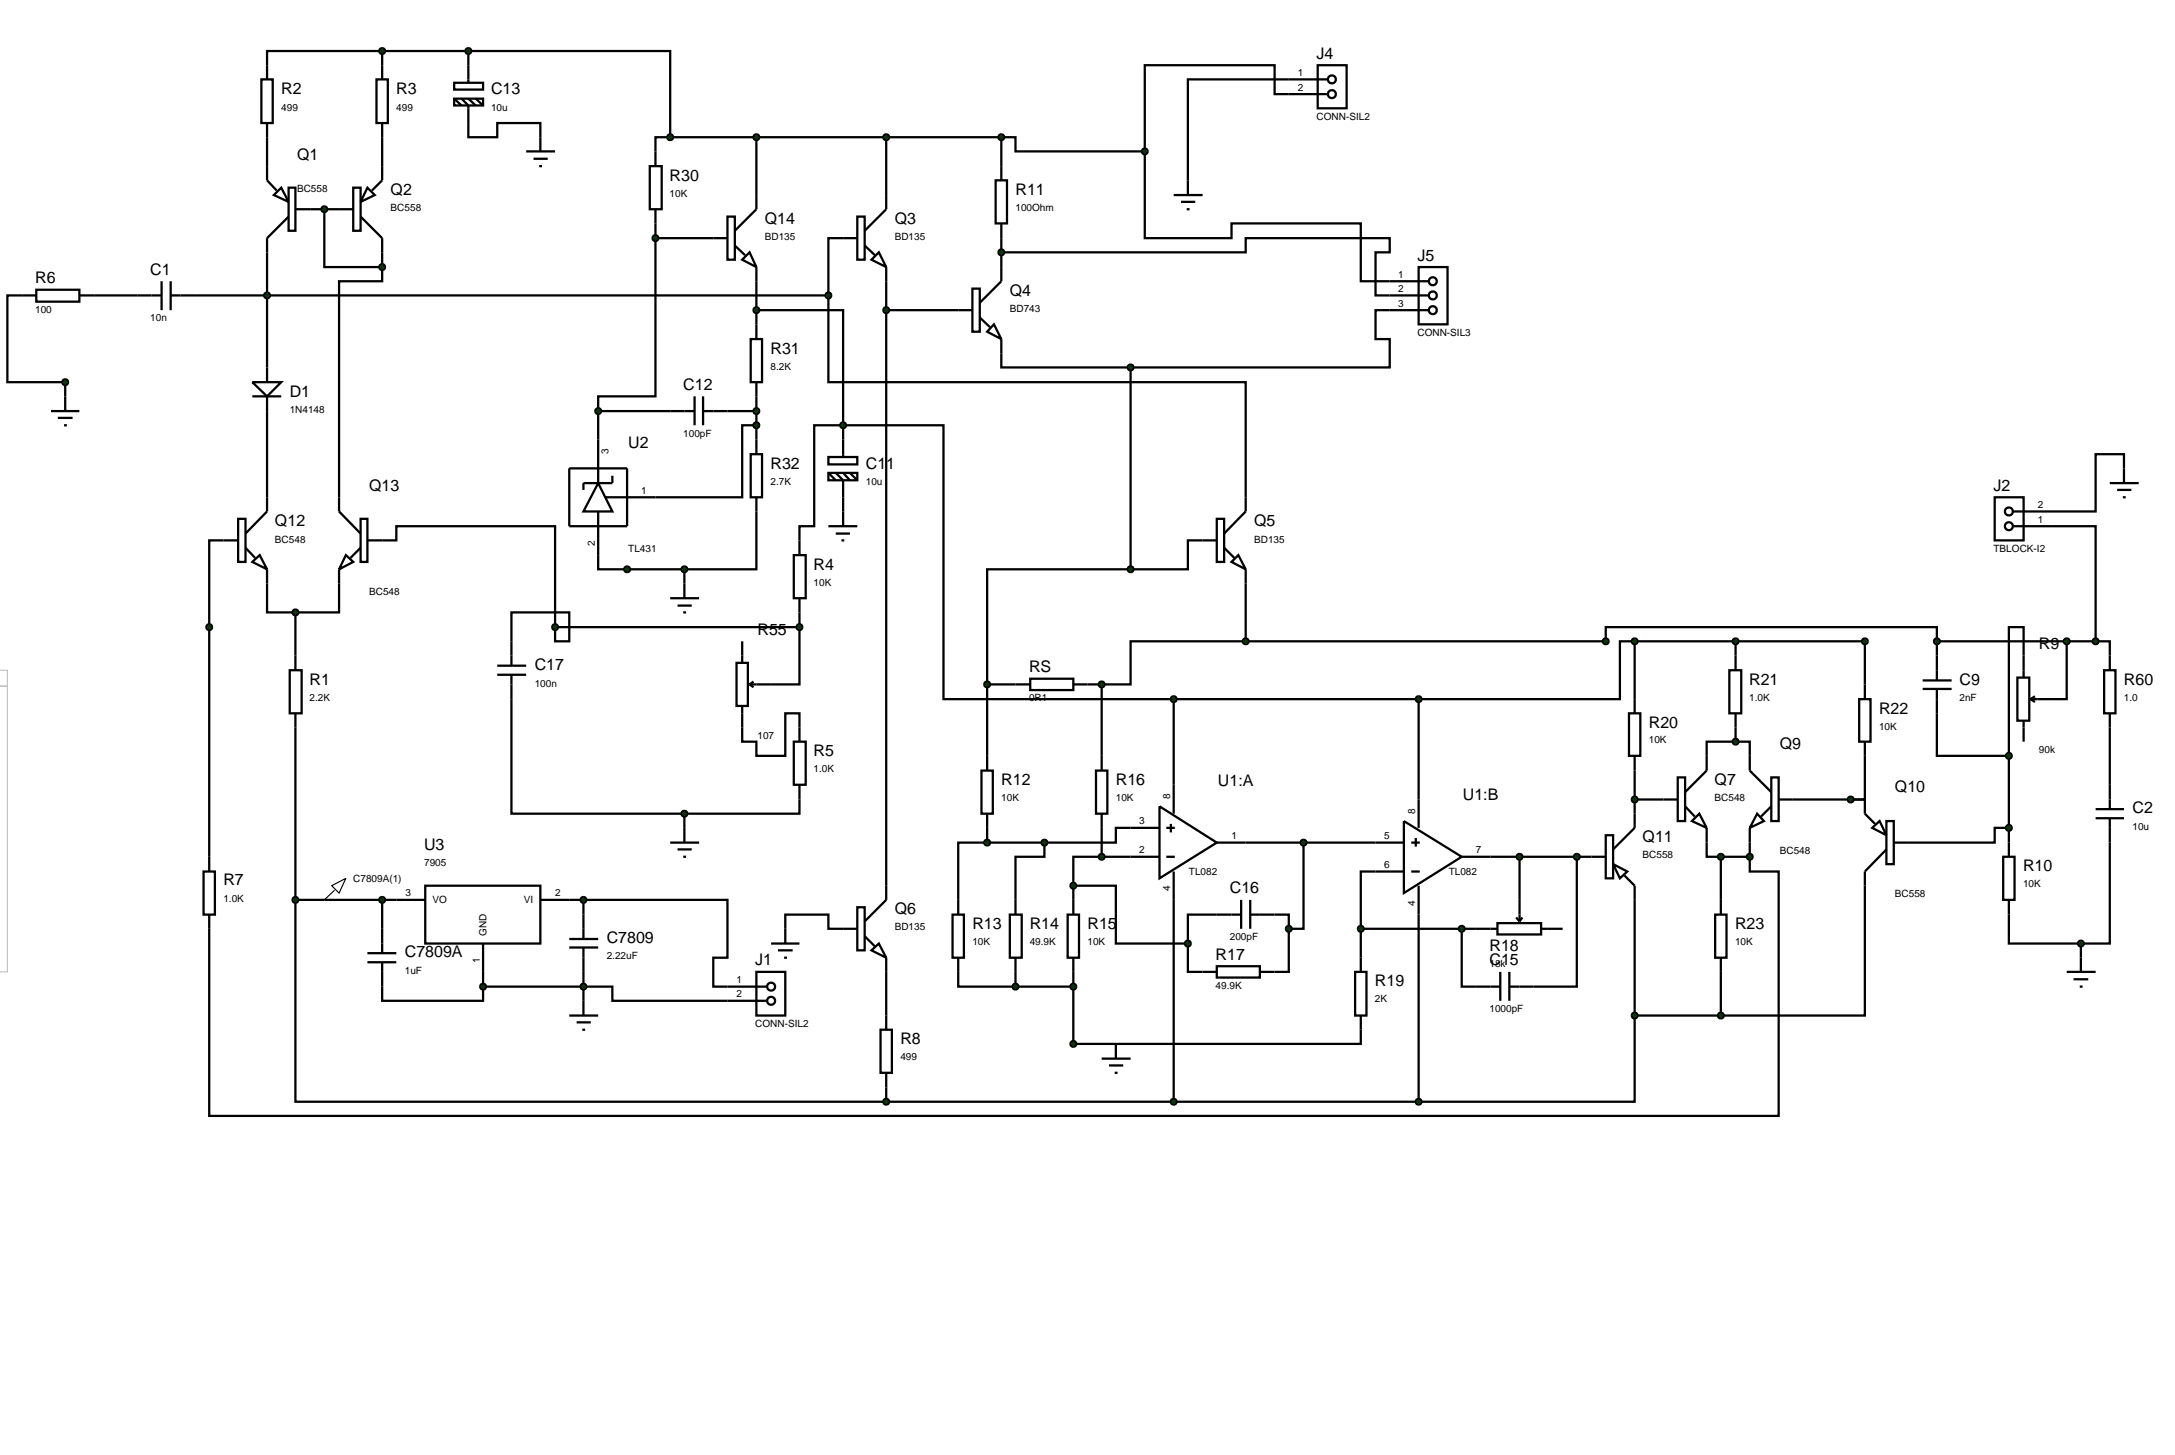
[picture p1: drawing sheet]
<svg xmlns="http://www.w3.org/2000/svg" width="384mm" height="257mm" viewBox="0 0 384 257" stroke-linecap="round" stroke-linejoin="round" font-family="sans-serif">
<g fill="none" stroke="#000" stroke-width=".4">
<path d="M67.4 9h-20.3v2.5M67.4 9v2.5M67.4 9h15.2M82.6 9h35.6v15.2M82.6 9v2.5M227.3 14h-17.8v17.8M227.3 16.6h-2.5v-5.1h-22.9v15.2M47.1 24.2v5.1M54.7 36.9h5.1M57.2 36.9v10.2h10.2M67.4 24.2v5.1M82.6 21.7v2.5h5.1v-2.5h7.6v2.5"/>
<path d="M115.6 39.4v2.6M118.2 24.2h-2.6v2.5M118.2 24.2h58.4M133.4 24.2v10.2M156.3 24.2v10.2M176.6 24.2h2.5v2.5h22.8M176.6 24.2v5.1M201.9 26.7v15.3h15.3v-2.6h22.8v10.2h5.1M3.9 52.1h-2.6v15.3h10.2v2.5M16.6 52.1h7.6M34.4 52.1h111.7M47.1 44.5v20.3"/>
<path d="M67.4 47.1v2.5h-7.6v38.1M67.4 44.5v2.6M115.6 42v27.9h-10.1v2.6M115.6 42h10.2M133.4 54.7h15.3v20.3M133.4 49.6v7.6M146.1 52.1v15.3h73.6v20.3M148.7 42h-2.6v10.1M156.3 49.6v106.6M156.3 54.7h12.7M176.6 44.5h43.1v-2.5h25.4v2.5h-2.5v7.6h2.5M176.6 42v5.1"/>
<path d="M245.1 54.7h-2.5v5.1h2.5v5h-45.7M47.1 72.5v15.2M105.5 72.5h12.7M105.5 72.5v5M128.3 72.5h5.1M133.4 75h-2.5v12.7h-15.3M133.4 69.9v7.6M148.7 75h-5.1v17.8h-2.6v2.5M148.7 75h17.7v48.3h40.6M148.7 75v2.5M176.6 62.3v2.5h22.8M199.4 64.8v35.6"/>
<path d="M39.4 95.3h-2.5v55.8M67.4 95.3h2.5v-2.5h28v17.8M105.5 97.9v2.5h15.2M133.4 90.2v10.2h-12.7M148.7 87.7v2.5M212.1 95.3h-2.6v5.1h-10.1M361.9 92.8h7.7v20.3M374.6 82.6v-2.5h-5v10.1h-7.7M47.1 102.9v5.1h5M52.1 108v7.6M59.8 102.9v5.1h-7.7M97.9 110.6v2.5h2.5v-5.1h-10.2v5.1"/>
<path d="M97.9 110.6h43.1M120.7 100.4v2.5M141 110.6v10.1h-5M141 108v2.6M199.4 100.4h-25.3v20.3M219.7 113.1h63.5v-2.5h58.4v2.5M219.7 113.1h-20.3v7.6h-5.1M219.7 102.9v10.2M288.3 113.1h-2.6v10.2h-35.5M288.3 113.1v10.2M288.3 113.1h40.6v7.6M306.1 113.1v2.5"/>
<path d="M341.6 113.1v2.5M341.6 113.1h28M356.9 115.6v-5h-2.6v22.7M364.5 113.1v10.2h-2.6M369.6 113.1h2.5v2.5M52.1 128.3v30.4M90.2 123.3v20.2h30.5M130.9 128.3v2.5h2.5v2.5h5.1v-7.5h2.5v2.5M174.1 120.7v12.6M174.1 120.7h5M191.8 120.7h2.5M193.3 135.9h2v7.6h-2z"/>
<path d="M194.3 120.7v15.2M207 123.3v20.2M207 123.3h43.2M250.2 123.3v22.7M288.3 135.9v7.6M306.1 130.8h-5.1v2.5M306.1 130.8h2.5v2.5M306.1 128.3v2.5M328.9 133.3v7.7h-2.5M341.6 125.8v7.5h12.7M354.3 133.3v15.3M372.1 128.3v10.1"/>
<path d="M52.1 158.7v35.6h104.2M52.1 158.7h17.8M67.4 158.7v5.1M100.4 158.7h2.5M102.9 158.7h25.4v10.2h-2.5v5.1h2.5M102.9 158.7v2.6M120.7 143.5v2.5M141 141v2.5h-20.3M174.1 148.6h-5.1v10.1M174.1 148.6h10.1M174.1 146v2.6M184.2 148.6v2.5h-5.1v7.6"/>
<path d="M189.3 156.2h7.5v10.2h12.7M189.3 156.2v5.1M194.3 151.1h-5v5.1M194.3 143.5v7.6M194.3 151.1h10.2M204.5 146h-7.7v2.6h-12.6M204.5 142.2l10.1 6.4-10.1 6.3zM205.7 151.1h1.5M205.7 146h1.5M206.5 145.3v1.5M207 153.7v40.6M214.6 148.6h33"/>
<path d="M229.9 148.6v15.2h-2.6M247.6 153.7h-7.6v10.1M247.6 144.8l10.2 6.3-10.2 6.4zM248.9 148.6h1.5M248.9 153.7h1.5M249.7 147.8v1.5M250.2 156.2v38.1M257.8 151.1h22.9M268 151.1v7.6M278.1 151.1v22.9h-7.6M288.3 158.7v20.4M288.3 141h5.1"/>
<path d="M301 148.6v2.5h2.5M303.5 151.1h5.1M303.5 151.1v7.6M308.6 151.1v2.6h5.1v43.1h-276.8v-33M308.6 148.6v2.5M316.2 141h12.7M328.9 156.2v22.9h-25.4M354.3 146h-2.5v2.6h-15.3M372.1 148.6v17.8h-5.1M67.4 174v2.5h17.8v-2.5M85.2 174h22.8v2.5h20.3M85.2 171.4v2.6"/>
<path d="M102.9 171.4v5.1M138.5 163.8v-2.5h7.6v2.5h2.6M156.3 171.4v7.7M169 171.4v2.6h10.1M179.1 171.4v2.6M179.1 174h10.2M188.3 161.3h2v7.6h-2zM189.3 168.9v15.2h50.7v-2.5M209.5 166.4v5h2.6M214.6 161.3h-5.1v5.1M224.8 161.3h2.5v2.5M227.3 163.8v7.6h-2.5"/>
<path d="M240 163.8v5.1M240 163.8h20.3M257.8 163.8v10.2h2.5M288.3 179.1v15.2h-38.1M288.3 179.1h15.2M303.5 171.4v7.7M354.3 161.3v5.1h12.7M367 166.4v2.5M156.3 191.8v2.5M156.3 194.3h93.9"/>
</g>
<path d="M193.9 150.8l.4-.2-.5 .5zM194.3 150.6l.4 .2 .1 .3zM194.3 151.6l.5-.5-.1 .3zM193.8 151.1l.5 .5-.3-.1z" fill="#004000" stroke="#000" stroke-width=".4"/>
<path d="M193.8 151.1l.5-.5 .5 .5-.5 .5z" fill="#004000"/>
<path d="M169 158.7v2.6M168 161.3h2v7.6h-2zM169 168.9v2.5" fill="none" stroke="#000" stroke-width=".4"/>
<g fill="#004000" stroke="#000" stroke-width=".4">
<path d="M178.8 173.6l.3-.1-.5 .5zM179.1 173.5l.3 .1 .2 .4zM179.6 174l-.1 .3-.4 .2zM178.6 174l.5 .5-.4-.2z"/>
<path d="M183.8 148.3l.4-.2-.5 .5zM184.2 148.1l.4 .2 .1 .3zM184.7 148.6l-.1 .3-.4 .2zM183.7 148.6l.5 .5-.4-.2z"/>
</g>
<g fill="#004000">
<path d="M179.1 173.5l.5 .5-.5 .5-.5-.5z"/>
<path d="M183.7 148.6l.5-.5 .5 .5-.5 .5z"/>
</g>
<path d="M173.1 135.9h2v7.6h-2zM174.1 133.3v2.6M174.1 143.5v2.5" fill="none" stroke="#000" stroke-width=".4"/>
<path d="M173.7 148.3l.4-.2-.5 .5zM174.1 148.1l.4 .2 .1 .3zM174.6 148.6l-.1 .3-.4 .2zM173.6 148.6l.5 .5-.4-.2z" fill="#004000" stroke="#000" stroke-width=".4"/>
<path d="M173.6 148.6l.5-.5 .5 .5-.5 .5z" fill="#004000"/>
<path d="M218.9 158.7v5.1M220.5 158.7v5.1M212.1 171.4h2.5M214.6 170.4h7.6v2h-7.6zM214.6 161.3h4.3M220.5 161.3h4.3M222.2 171.4h2.6" fill="none" stroke="#000" stroke-width=".4"/>
<g fill="#004000" stroke="#000" stroke-width=".4">
<path d="M226.9 163.5l.4-.2-.5 .5zM227.3 163.3l.4 .2 .1 .3zM227.8 163.8l-.1 .3-.4 .2zM226.8 163.8l.5 .5-.4-.2z"/>
<path d="M229.5 148.3l.4-.2-.5 .5zM229.9 148.1l.4 .2 .1 .3zM230.4 148.6l-.1 .3-.4 .2zM229.4 148.6l.5 .5-.4-.2z"/>
<path d="M189 155.8l.3-.1-.5 .5zM189.3 155.7l.4 .2 .1 .3zM189.3 156.7l.5-.5-.2 .4zM188.8 156.2l.5 .5-.3-.1z"/>
<path d="M209.1 166.1l.4-.2-.5 .5zM209.5 165.9l.3 .1 .2 .4zM209.5 166.9l.5-.5-.2 .4zM209 166.4l.5 .5-.4-.2z"/>
</g>
<g fill="#004000">
<path d="M226.8 163.8l.5-.5 .5 .5-.5 .5z"/>
<path d="M229.9 148.1l.5 .5-.5 .5-.5-.5z"/>
<path d="M189.3 155.7l.5 .5-.5 .5-.5-.5z"/>
<path d="M209 166.4l.5-.5 .5 .5-.5 .5z"/>
</g>
<path d="M179.1 158.7v2.6M178.1 161.3h2.1v7.6h-2.1zM179.1 168.9v2.5M239 171.4h2v7.7h-2zM240 168.9v2.5M240 179.1v2.5" fill="none" stroke="#000" stroke-width=".4"/>
<g fill="#004000" stroke="#000" stroke-width=".4">
<path d="M189 173.6l.3-.1-.5 .5zM189.3 173.5l.3 .1 .2 .4zM189.8 174l-.1 .3-.4 .2zM188.8 174l.5 .5-.4-.2z"/>
<path d="M239.6 163.5l.4-.2-.5 .5zM240 163.3l.4 .2 .1 .3zM240 164.3l.5-.5-.1 .3zM239.5 163.8l.5 .5-.4-.2z"/>
</g>
<g fill="#004000">
<path d="M189.3 173.5l.5 .5-.5 .5-.5-.5z"/>
<path d="M240 163.3l.5 .5-.5 .5-.5-.5z"/>
</g>
<g fill="none" stroke="#000" stroke-width=".4">
<path d="M287.3 125.8h2v7.5h-2zM288.3 123.3v2.5M288.3 133.3v2.6M295.9 137.1h1.3v7.7h-1.3zM301 133.3v2.6l-3.8 3.8M280.7 151.1h2.5M283.2 147.3h1.3v7.6h-1.3zM284.5 152.4l2.5 1.3-1.3 1.2zM286.5 154.4l1.8 1.8v2.5M288.3 143.5v2.5l-3.8 3.8M293.4 141h2.5M297.2 142.2l1.7 1.8"/>
<path d="M298.4 144.8l1.3-1.3 1.3 2.5zM301 146v2.6M260.3 174h4.3M264.6 171.4v5.1M266.2 171.4v5.1M266.2 174h4.3"/>
</g>
<g fill="#004000" stroke="#000" stroke-width=".4">
<path d="M287.9 140.7l.4-.2-.5 .5zM288.3 140.5l.3 .1 .2 .4zM288.3 141.5l.5-.5-.2 .4zM287.8 141l.5 .5-.4-.2z"/>
<path d="M277.7 150.8l.4-.2-.5 .5zM278.1 150.6l.4 .2 .1 .3zM278.6 151.1l-.1 .3-.4 .2zM277.6 151.1l.5 .5-.4-.2z"/>
</g>
<g fill="#004000">
<path d="M287.8 141l.5-.5 .5 .5-.5 .5z"/>
<path d="M277.6 151.1l.5-.5 .5 .5-.5 .5z"/>
</g>
<path d="M308.6 133.3v2.6l3.8 3.8M312.4 137.1h1.3v7.7h-1.3zM303.5 158.7v2.6M308.6 146v2.6M309.9 143.5l1.2 1.3-2.5 1.2zM312.4 142.2l-1.8 1.8M313.7 141h2.5M302.5 161.3h2v7.6h-2zM303.5 168.9v2.5" fill="none" stroke="#000" stroke-width=".4"/>
<path d="M303.1 150.8l.4-.2-.5 .5zM303.5 150.6l.4 .2 .1 .3zM303.5 151.6l.5-.5-.1 .3zM303 151.1l.5 .5-.4-.2z" fill="#004000" stroke="#000" stroke-width=".4"/>
<path d="M303 151.1l.5-.5 .5 .5-.5 .5z" fill="#004000"/>
<path d="M327.9 123.3h2v7.5h-2zM328.9 120.7v2.6M328.9 130.8v2.5M328.9 141v2.5l1.8 1.8M330.2 146l1.3-1.2 1.2 2.5zM332.7 144.8h1.3v7.6h-1.3zM332.7 149.8l-3.8 3.9v2.5M334 148.6h2.5" fill="none" stroke="#000" stroke-width=".4"/>
<path d="M326 140.7l.4-.2-.5 .5zM326.4 140.5l.3 .1 .2 .4zM326.4 141.5l.5-.5-.2 .4zM325.9 141l.5 .5-.4-.2z" fill="#004000" stroke="#000" stroke-width=".4"/>
<path d="M325.9 141l.5-.5 .5 .5-.5 .5z" fill="#004000"/>
<path d="M305 118.2h2.1v7.6h-2.1zM306.1 115.6v2.6M306.1 125.8v2.5" fill="none" stroke="#000" stroke-width=".4"/>
<path d="M305.8 130.4l.3-.1-.5 .5zM306.1 130.3l.4 .2 .1 .3zM306.6 130.8l-.1 .3-.4 .2zM305.6 130.8l.5 .5-.4-.2z" fill="#004000" stroke="#000" stroke-width=".4"/>
<path d="M306.1 130.3l.5 .5-.5 .5-.5-.5z" fill="#004000"/>
<g fill="none" stroke="#000" stroke-width=".4">
<path d="M339.1 120h5.1M341.6 115.6v4.4M371.1 118.2h2v7.6h-2zM372.1 115.6v2.6M339.1 121.5h5.1M341.6 121.5v4.3M372.1 125.8v2.5M372.1 138.4v4.3M353.3 151.1h2v7.6h-2zM354.3 148.6v2.5M354.3 158.7v2.6M369.6 144.3h5"/>
<path d="M369.6 142.7h5M372.1 144.3v4.3"/>
</g>
<g fill="#004000" stroke="#000" stroke-width=".4">
<path d="M328.5 112.8l.4-.2-.5 .5zM328.9 112.6l.4 .2 .1 .3zM329.4 113.1l-.1 .3-.4 .2zM328.4 113.1l.5 .5-.4-.2z"/>
<path d="M341.2 112.8l.4-.2-.5 .5zM341.6 112.6l.4 .2 .1 .3zM342.1 113.1l-.1 .3-.4 .2zM341.1 113.1l.5 .5-.4-.2z"/>
<path d="M287.9 178.8l.4-.2-.5 .5zM288.3 178.6l.3 .1 .2 .4zM288.3 179.6l.5-.5-.2 .4zM287.8 179.1l.5 .5-.3-.1z"/>
<path d="M249.9 193.9l.3-.1-.5 .5zM250.2 193.8l.4 .2 .1 .3zM250.2 194.8l.5-.5-.2 .4zM249.7 194.3l.5 .5-.3-.1z"/>
</g>
<g fill="#004000">
<path d="M328.9 112.6l.5 .5-.5 .5-.5-.5z"/>
<path d="M341.1 113.1l.5-.5 .5 .5-.5 .5z"/>
<path d="M287.8 179.1l.5-.5 .5 .5-.5 .5z"/>
<path d="M250.2 193.8l.5 .5-.5 .5-.5-.5z"/>
</g>
<g fill="none" stroke="#000" stroke-width=".4">
<path d="M151.2 38.2h1.3v7.6h-1.3zM156.3 34.4v2.5l-3.8 3.8M175.6 31.8h2v7.6h-2zM176.6 29.3v2.5M176.6 39.4v2.6M148.7 42h2.5M152.5 43.3l1.8 1.7M153.7 45.8l1.3-1.3 1.3 2.6zM156.3 47.1v2.5M169 54.7h2.5M171.5 50.9h1.3v7.6h-1.3zM172.8 56l1.8 1.7"/>
<path d="M175.3 57.2l1.3 2.6-2.5-1.3zM176.6 47.1v2.5l-3.8 3.8M176.6 59.8v2.5M156.3 156.2v2.5l-3.8 3.8M148.7 163.8h2.5M151.2 160h1.3v7.6h-1.3zM152.5 165.1l1.8 1.8M153.7 167.6l1.3-1.2 1.3 2.5zM156.3 168.9v2.5M156.3 179.1v2.5M155.3 181.6h2v7.6h-2zM156.3 189.2v2.6"/>
</g>
<path d="M206.7 193.9l.3-.1-.5 .5zM207 193.8l.4 .2 .1 .3zM207 194.8l.5-.5-.2 .4zM206.5 194.3l.5 .5-.3-.1z" fill="#004000" stroke="#000" stroke-width=".4"/>
<path d="M207 193.8l.5 .5-.5 .5-.5-.5z" fill="#004000"/>
<g fill="none" stroke="#000" stroke-width=".4">
<path d="M47.1 29.3v2.5l1.7 1.8M49.6 33.1l1.3 2.5-2.6-1.2zM50.9 33.1h1.2v7.6h-1.2zM50.9 38.2l-3.8 3.8v2.5M52.1 36.9h2.6M59.8 36.9h2.5M62.3 33.1h1.3v7.6h-1.3zM63.6 38.2l3.8 3.8v2.5M64.8 33.1l1.3 1.3-2.5 1.2zM67.4 29.3v2.5l-1.8 1.8M114.6 29.3h2.1v7.6h-2.1zM115.6 26.7v2.6"/>
<path d="M115.6 36.9v2.5M128.3 38.2h1.3v7.6h-1.3zM133.4 34.4v2.5l-3.8 3.8M125.8 42h2.5M129.6 43.3l1.8 1.7M130.9 45.8l1.3-1.3 1.2 2.6zM133.4 47.1v2.5"/>
</g>
<g fill="#004000" stroke="#000" stroke-width=".4">
<path d="M156 23.8l.3-.1-.5 .5zM156.3 23.7l.3 .1 .2 .4zM156.8 24.2l-.2 .4-.3 .1zM155.8 24.2l.5 .5-.4-.2z"/>
<path d="M133 23.9l.4-.2-.5 .5zM133.4 23.7l.3 .1 .2 .4zM133.9 24.2l-.1 .3-.4 .2zM132.9 24.2l.5 .5-.3-.1z"/>
</g>
<g fill="#004000">
<path d="M156.3 23.7l.5 .5-.5 .5-.5-.5z"/>
<path d="M132.9 24.2l.5-.5 .5 .5-.5 .5z"/>
</g>
<path d="M132.4 59.8h2v7.6h-2zM133.4 57.2v2.6M118.2 72.5h4.3M122.5 69.9v5.1M124 69.9v5.1M124 72.5h4.3M133.4 67.4v2.5M133.4 77.5v2.6M132.4 80.1h2v7.6h-2zM133.4 87.7v2.5" fill="none" stroke="#000" stroke-width=".4"/>
<path d="M133.1 72.1l.3-.1-.5 .5zM133.4 72l.4 .2 .1 .3zM133.4 73l.5-.5-.2 .4zM132.9 72.5l.5 .5-.3-.1z" fill="#004000" stroke="#000" stroke-width=".4"/>
<path d="M133.4 72l.5 .5-.5 .5-.5-.5z" fill="#004000"/>
<path d="M105.5 77.5v7.7M100.4 82.6h10.2v10.2h-10.2zM105.5 85.2l2.5 5h-5.1zM105.5 90.2v7.7M106.8 87.7h8.8M108 83.9v1.3h-5.1v1.2" fill="none" stroke="#000" stroke-width=".4"/>
<g fill="#004000" stroke="#000" stroke-width=".4">
<path d="M133 74.7l.4-.2-.5 .5zM133.4 74.5l.3 .1 .2 .4zM133.9 75l-.1 .3-.4 .2zM132.9 75l.5 .5-.3-.1z"/>
<path d="M115.3 41.6l.3-.1-.5 .5zM115.6 41.5l.3 .1 .2 .4zM116.1 42l-.2 .4-.3 .1zM115.1 42l.5 .5-.3-.1z"/>
<path d="M105.2 72.1l.3-.1-.5 .5zM105.5 72l.3 .1 .2 .4zM106 72.5l-.2 .4-.3 .1zM105 72.5l.5 .5-.3-.1z"/>
<path d="M56.8 36.6l.4-.2-.5 .5zM57.2 36.4l.4 .2 .1 .3zM57.7 36.9l-.1 .3-.4 .2zM56.7 36.9l.5 .5-.3-.1z"/>
<path d="M67.1 8.6l.3-.1-.5 .5zM67.4 8.5l.3 .1 .2 .4zM67.4 9.5l.5-.5-.2 .4zM66.9 9l.5 .5-.3-.1z"/>
<path d="M117.9 23.8l.3-.1-.5 .5zM118.2 23.7l.3 .1 .2 .4zM118.7 24.2l-.2 .4-.3 .1zM117.7 24.2l.5 .5-.4-.2z"/>
</g>
<g fill="#004000">
<path d="M132.9 75l.5-.5 .5 .5-.5 .5z"/>
<path d="M115.6 41.5l.5 .5-.5 .5-.5-.5z"/>
<path d="M105.5 72l.5 .5-.5 .5-.5-.5z"/>
<path d="M56.7 36.9l.5-.5 .5 .5-.5 .5z"/>
<path d="M67.4 8.5l.5 .5-.5 .5-.5-.5z"/>
<path d="M118.2 23.7l.5 .5-.5 .5-.5-.5z"/>
</g>
<g fill="none" stroke="#000" stroke-width=".4">
<path d="M44.5 67.4h5.1l-2.5 2.5zM44.5 69.9h5.1M47.1 64.8v2.6M47.1 69.9v2.6M39.4 95.3h2.6M42 91.5h1.3v7.6h-1.3zM43.3 96.6l1.7 1.8M44.5 99.1l1.3-1.2 1.3 2.5zM47.1 87.7v2.5l-3.8 3.9M59.8 87.7v2.5l3.8 3.9M61 97.9l1.3 1.2-2.5 1.3zM63.6 91.5h1.2v7.6h-1.2z"/>
<path d="M63.6 96.6l-1.8 1.8M64.8 95.3h2.6M47.1 100.4v2.5M59.8 100.4v2.5"/>
</g>
<path d="M67.1 46.7l.3-.1-.5 .5zM67.4 46.6l.3 .1 .2 .4zM67.4 47.6l.5-.5-.2 .4zM66.9 47.1l.5 .5-.3-.1z" fill="#004000" stroke="#000" stroke-width=".4"/>
<path d="M67.4 46.6l.5 .5-.5 .5-.5-.5z" fill="#004000"/>
<path d="M51.1 118.2h2.1v7.6h-2.1zM52.1 115.6v2.6M52.1 125.8v2.5" fill="none" stroke="#000" stroke-width=".4"/>
<g fill="#004000" stroke="#000" stroke-width=".4">
<path d="M51.8 107.6l.3-.1-.5 .5zM52.1 107.5l.4 .2 .1 .3zM52.1 108.5l.5-.5-.1 .3zM51.6 108l.5 .5-.4-.2z"/>
<path d="M156 193.9l.3-.1-.5 .5zM156.3 193.8l.3 .1 .2 .4zM156.8 194.3l-.2 .4-.3 .1zM155.8 194.3l.5 .5-.3-.1z"/>
</g>
<g fill="#004000">
<path d="M52.1 107.5l.5 .5-.5 .5-.5-.5z"/>
<path d="M156.3 193.8l.5 .5-.5 .5-.5-.5z"/>
</g>
<path d="M35.9 153.7h2v7.6h-2zM36.9 151.1v2.6M36.9 161.3v2.5" fill="none" stroke="#000" stroke-width=".4"/>
<g fill="#004000" stroke="#000" stroke-width=".4">
<path d="M308.2 150.8l.4-.2-.5 .5zM308.6 150.6l.4 .2 .1 .3zM308.6 151.6l.5-.5-.1 .3zM308.1 151.1l.5 .5-.3-.1z"/>
<path d="M303.2 178.7l.3-.1-.5 .5zM303.5 178.6l.4 .2 .1 .3zM304 179.1l-.1 .3-.4 .2zM303 179.1l.5 .5-.4-.2z"/>
<path d="M46.7 51.8l.4-.2-.5 .5zM47.1 51.6l.3 .1 .2 .4zM47.1 52.6l.5-.5-.2 .4zM46.6 52.1l.5 .5-.3-.1z"/>
</g>
<g fill="#004000">
<path d="M308.1 151.1l.5-.5 .5 .5-.5 .5z"/>
<path d="M303.5 178.6l.5 .5-.5 .5-.5-.5z"/>
<path d="M46.6 52.1l.5-.5 .5 .5-.5 .5z"/>
</g>
<path d="M24.2 52.1h4.3M28.5 49.6v5.1M30.1 49.6v5.1M30.1 52.1h4.3" fill="none" stroke="#000" stroke-width=".4"/>
<path d="M36.6 110.2l.3-.1-.5 .5zM36.9 110.1l.4 .2 .1 .3zM36.9 111.1l.5-.5-.2 .4zM36.4 110.6l.5 .5-.4-.2z" fill="#004000" stroke="#000" stroke-width=".4"/>
<path d="M36.9 110.1l.5 .5-.5 .5-.5-.5z" fill="#004000"/>
<g fill="none" stroke="#000" stroke-width=".4">
<path d="M9 72.5h5M10.2 73.7h2.6M11.3 75h.5M11.5 69.9v2.6M140 97.9h2.1v7.6h-2.1zM141 95.3v2.6M146.1 92.8h5.1M147.4 94.1h2.5M148.4 95.3h.5M148.7 90.2v2.6M141 105.5v2.5M140 130.8h2.1v7.6h-2.1z"/>
<path d="M141 128.3v2.5M141 138.4v2.6"/>
</g>
<g fill="#004000" stroke="#000" stroke-width=".4">
<path d="M282.8 112.8l.4-.2-.5 .5zM283.2 112.6l.4 .2 .1 .3zM283.7 113.1l-.1 .3-.4 .2zM282.7 113.1l.5 .5-.4-.2z"/>
<path d="M305.7 112.8l.4-.2-.5 .5zM306.1 112.6l.4 .2 .1 .3zM306.6 113.1l-.1 .3-.4 .2zM305.6 113.1l.5 .5-.4-.2z"/>
<path d="M287.9 112.8l.4-.2-.5 .5zM288.3 112.6l.3 .1 .2 .4zM288.8 113.1l-.1 .3-.4 .2zM287.8 113.1l.5 .5-.4-.2z"/>
<path d="M249.9 122.9l.3-.1-.5 .5zM250.2 122.8l.4 .2 .1 .3zM250.2 123.8l.5-.5-.2 .4zM249.7 123.3l.5 .5-.4-.2z"/>
<path d="M148.3 74.7l.4-.2-.5 .5zM148.7 74.5l.3 .1 .2 .4zM149.2 75l-.1 .3-.4 .2zM148.2 75l.5 .5-.3-.1z"/>
</g>
<g fill="#004000">
<path d="M282.7 113.1l.5-.5 .5 .5-.5 .5z"/>
<path d="M305.6 113.1l.5-.5 .5 .5-.5 .5z"/>
<path d="M287.8 113.1l.5-.5 .5 .5-.5 .5z"/>
<path d="M250.2 122.8l.5 .5-.5 .5-.5-.5z"/>
<path d="M148.2 75l.5-.5 .5 .5-.5 .5z"/>
</g>
<path d="M136 166.4h5M137.2 167.6h2.6M138.3 168.9h.5M138.5 163.8v2.6M364.5 171.4h5.1M365.7 172.7h2.6M366.8 174h.5M367 168.9v2.5" fill="none" stroke="#000" stroke-width=".4"/>
<path d="M366.6 166.1l.4-.2-.5 .5zM367 165.9l.3 .1 .2 .4zM367 166.9l.5-.5-.2 .4zM366.5 166.4l.5 .5-.4-.2z" fill="#004000" stroke="#000" stroke-width=".4"/>
<path d="M367 165.9l.5 .5-.5 .5-.5-.5z" fill="#004000"/>
<g fill="none" stroke="#000" stroke-width=".4">
<path d="M46.1 14h2v7.7h-2zM47.1 11.5v2.5M66.4 14h2v7.7h-2zM67.4 11.5v2.5M47.1 21.7v2.5M67.4 21.7v2.5M92.8 26.7h5.1M94.1 28h2.5M95.1 29.3h.5M95.3 24.2v2.5M207 34.4h5.1M208.3 35.6h2.5"/>
<path d="M209.3 36.9h.5M209.5 31.8v2.6M3.9 52.1h2.5M6.4 51.1h7.6v2.1h-7.6zM14 52.1h2.6M372.1 85.2h5.1M373.4 86.4h2.5M374.4 87.7h.5M374.6 82.6v2.6M194.3 186.7h5.1M195.6 187.9h2.5M196.6 189.2h.5"/>
<path d="M196.8 184.1v2.6"/>
</g>
<g fill="#004000" stroke="#000" stroke-width=".4">
<path d="M199 100.1l.4-.2-.5 .5zM199.4 99.9l.3 .1 .2 .4zM199.9 100.4l-.1 .3-.4 .2zM198.9 100.4l.5 .5-.4-.2z"/>
<path d="M51.7 158.4l.4-.2-.5 .5zM52.1 158.2l.4 .2 .1 .3zM52.6 158.7l-.1 .3-.4 .2zM51.6 158.7l.5 .5-.4-.2z"/>
</g>
<g fill="#004000">
<path d="M198.9 100.4l.5-.5 .5 .5-.5 .5z"/>
<path d="M51.6 158.7l.5-.5 .5 .5-.5 .5z"/>
</g>
<path d="M64.8 169.7h5.1M64.8 168.1h5.1M67.4 163.8v4.3M67.4 169.7v4.3M100.4 167.1h5.1M100.4 165.6h5.1M102.9 161.3v4.3M102.9 167.1v4.3" fill="none" stroke="#000" stroke-width=".4"/>
<g fill="#004000" stroke="#000" stroke-width=".4">
<path d="M189 183.7l.3-.1-.5 .5zM189.3 183.6l.3 .1 .2 .4zM189.8 184.1l-.1 .3-.4 .2zM188.8 184.1l.5 .5-.4-.2z"/>
<path d="M110.2 100.1l.4-.2-.5 .5zM110.6 99.9l.3 .1 .2 .4zM111.1 100.4l-.1 .3-.4 .2zM110.1 100.4l.5 .5-.4-.2z"/>
<path d="M11.2 67l.3-.1-.5 .5zM11.5 66.9l.3 .1 .2 .4zM11.5 67.9l.5-.5-.2 .4zM11 67.4l.5 .5-.3-.1z"/>
<path d="M364.1 112.8l.4-.2-.5 .5zM364.5 112.6l.3 .1 .2 .4zM365 113.1l-.1 .3-.4 .2zM364 113.1l.5 .5-.4-.2z"/>
</g>
<g fill="#004000">
<path d="M189.3 183.6l.5 .5-.5 .5-.5-.5z"/>
<path d="M110.1 100.4l.5-.5 .5 .5-.5 .5z"/>
<path d="M11 67.4l.5-.5 .5 .5-.5 .5z"/>
<path d="M364.5 112.6l.5 .5-.5 .5-.5-.5z"/>
</g>
<path d="M69.9 158.7h5.1M75 156.2h20.3v10.2h-20.3zM95.3 158.7h5.1M85.2 166.4v5" fill="none" stroke="#000" stroke-width=".4"/>
<g fill="#004000" stroke="#000" stroke-width=".4">
<path d="M67 158.4l.4-.2-.5 .5zM67.4 158.2l.3 .1 .2 .4zM67.9 158.7l-.2 .4-.3 .1zM66.9 158.7l.5 .5-.4-.2z"/>
<path d="M84.8 173.7l.4-.2-.5 .5zM85.2 173.5l.4 .2 .1 .3zM85.7 174l-.1 .3-.4 .2zM84.7 174l.5 .5-.4-.2z"/>
<path d="M133 54.4l.4-.2-.5 .5zM133.4 54.2l.3 .1 .2 .4zM133.4 55.2l.5-.5-.2 .4zM132.9 54.7l.5 .5-.3-.1z"/>
</g>
<g fill="#004000">
<path d="M66.9 158.7l.5-.5 .5 .5-.5 .5z"/>
<path d="M84.7 174l.5-.5 .5 .5-.5 .5z"/>
<path d="M132.9 54.7l.5-.5 .5 .5-.5 .5z"/>
</g>
<path d="M118.2 105.5h5.1M119.5 106.8h2.5M120.5 108h.5M120.7 102.9v2.6" fill="none" stroke="#000" stroke-width=".4"/>
<g fill="#004000" stroke="#000" stroke-width=".4">
<path d="M120.3 100.1l.4-.2-.5 .5zM120.7 99.9l.4 .2 .1 .3zM121.2 100.4l-.1 .3-.4 .2zM120.2 100.4l.5 .5-.3-.1z"/>
<path d="M156 54.3l.3-.1-.5 .5zM156.3 54.2l.3 .1 .2 .4zM156.3 55.2l.5-.5-.2 .4zM155.8 54.7l.5 .5-.3-.1z"/>
<path d="M353.9 145.7l.4-.2-.5 .5zM354.3 145.5l.4 .2 .1 .3zM354.8 146l-.1 .3-.4 .2zM353.8 146l.5 .5-.4-.2z"/>
</g>
<g fill="#004000">
<path d="M120.2 100.4l.5-.5 .5 .5-.5 .5z"/>
<path d="M155.8 54.7l.5-.5 .5 .5-.5 .5z"/>
<path d="M353.8 146l.5-.5 .5 .5-.5 .5z"/>
</g>
<path d="M118.2 148.6h5.1M119.5 149.8h2.5M120.5 151.1h.5M120.7 146v2.6" fill="none" stroke="#000" stroke-width=".4"/>
<g fill="#004000" stroke="#000" stroke-width=".4">
<path d="M120.3 143.2l.4-.2-.5 .5zM120.7 143l.4 .2 .1 .3zM121.2 143.5l-.1 .3-.4 .2zM120.2 143.5l.5 .5-.3-.1z"/>
<path d="M102.6 173.6l.3-.1-.5 .5zM102.9 173.5l.3 .1 .2 .4zM103.4 174l-.1 .3-.4 .2zM102.4 174l.5 .5-.4-.2z"/>
</g>
<g fill="#004000">
<path d="M120.2 143.5l.5-.5 .5 .5-.5 .5z"/>
<path d="M102.9 173.5l.5 .5-.5 .5-.5-.5z"/>
</g>
<path d="M80.1 14.6h5.1v1.2h-5.1zM80.1 17.4h5.1v1.2h-5.1zM80.1 17.4l1.3 1.2M81.4 17.4l1.2 1.2v3.1M82.6 11.5v3.1M82.6 17.4l1.3 1.2M83.9 17.4l1.3 1.2" fill="none" stroke="#000" stroke-width=".4"/>
<path d="M82.3 8.6l.3-.1-.5 .5zM82.6 8.5l.4 .2 .1 .3zM82.6 9.5l.5-.5-.2 .4zM82.1 9l.5 .5-.3-.1z" fill="#004000" stroke="#000" stroke-width=".4"/>
<path d="M82.6 8.5l.5 .5-.5 .5-.5-.5z" fill="#004000"/>
<g fill="none" stroke="#000" stroke-width=".4">
<path d="M148.7 77.5v3.1M146.1 80.6h5.1v1.3h-5.1zM146.1 83.4h5.1v1.3h-5.1zM146.1 83.4l1.3 1.3M147.4 83.4l1.3 1.3v3M148.7 83.4l1.2 1.3M149.9 83.4l1.3 1.3M355.8 119.5h2.1v7.6h-2.1zM356.9 115.6v3.9M356.9 127.1v3.7M358.1 123.3l.8 .5M358.1 123.3h3.8"/>
<path d="M358.9 122.8l-.8 .5M268 158.7v3.8M100.4 179.1h5.1M102.9 176.5v2.6M260.3 163.8h3.8M264.1 162.8h7.7v2h-7.7zM267.4 161.8l.6 .7M268.5 161.8l-.5 .7M271.8 163.8h3.8M101.7 180.3h2.5M102.7 181.6h.5"/>
</g>
<path d="M-.1 118.2h1.4v53.2h-1.3M0 121h1.3" fill="none" stroke="#c0c0c0" stroke-width=".2"/>
<path d="M58.5 156.2l2.5-1.3-1.2 2.6zM59 157l-1.8 1.7" fill="none" stroke="#000" stroke-width=".2"/>
<g fill="#004000" stroke="#000" stroke-width=".4">
<path d="M267.6 150.8l.4-.2-.5 .5zM268 150.6l.4 .2 .1 .3zM268.5 151.1l-.1 .3-.4 .2zM267.5 151.1l.5 .5-.4-.2z"/>
<path d="M353.9 133l.4-.2-.5 .5zM354.3 132.8l.4 .2 .1 .3zM354.8 133.3l-.1 .3-.4 .2zM353.8 133.3l.5 .5-.4-.2z"/>
</g>
<g fill="#004000">
<path d="M267.5 151.1l.5-.5 .5 .5-.5 .5z"/>
<path d="M353.8 133.3l.5-.5 .5 .5-.5 .5z"/>
</g>
<g fill="none" stroke="#000" stroke-width=".4">
<path d="M351.8 87.7h5.1v7.6h-5.1zM355.1 92.8h6.8M355.1 90.2h6.8M128.3 174h6.9M128.3 176.5h6.9M133.4 171.4h5.1v7.7h-5.1z"/>
<circle cx="354.3" cy="92.8" r=".7"/>
<circle cx="354.3" cy="90.2" r=".7"/>
<circle cx="136" cy="176.5" r=".7"/>
<circle cx="136" cy="174" r=".7"/>
</g>
<path d="M369.2 112.8l.4-.2-.5 .5zM369.6 112.6l.4 .2 .1 .3zM370.1 113.1l-.1 .3-.4 .2zM369.1 113.1l.5 .5-.4-.2z" fill="#004000" stroke="#000" stroke-width=".4"/>
<path d="M369.1 113.1l.5-.5 .5 .5-.5 .5z" fill="#004000"/>
<path d="M87.7 119h5.1M87.7 117.4h5.1M90.2 113.1v4.3M90.2 119v4.3" fill="none" stroke="#000" stroke-width=".4"/>
<g fill="#004000" stroke="#000" stroke-width=".4">
<path d="M97.5 110.3l.4-.2-.5 .5zM97.9 110.1l.4 .2 .1 .3zM98.4 110.6l-.1 .3-.4 .2zM97.4 110.6l.5 .5-.3-.1z"/>
<path d="M257.4 163.5l.4-.2-.5 .5zM257.8 163.3l.4 .2 .1 .3zM257.8 164.3l.5-.5-.1 .3zM257.3 163.8l.5 .5-.3-.1z"/>
<path d="M176.3 23.8l.3-.1-.5 .5zM176.6 23.7l.3 .1 .2 .4zM176.6 24.7l.5-.5-.2 .4zM176.1 24.2l.5 .5-.4-.2z"/>
<path d="M176.3 44.1l.3-.1-.5 .5zM176.6 44l.3 .1 .2 .4zM176.6 45l.5-.5-.2 .4zM176.1 44.5l.5 .5-.3-.1z"/>
<path d="M199 64.5l.4-.2-.5 .5zM199.4 64.3l.3 .1 .2 .4zM199.4 65.3l.5-.5-.2 .4zM198.9 64.8l.5 .5-.3-.1z"/>
<path d="M206.7 122.9l.3-.1-.5 .5zM207 122.8l.4 .2 .1 .3zM207 123.8l.5-.5-.1 .3zM206.5 123.3l.5 .5-.3-.1z"/>
</g>
<g fill="#004000">
<path d="M97.4 110.6l.5-.5 .5 .5-.5 .5z"/>
<path d="M257.3 163.8l.5-.5 .5 .5-.5 .5z"/>
<path d="M176.6 23.7l.5 .5-.5 .5-.5-.5z"/>
<path d="M176.6 44l.5 .5-.5 .5-.5-.5z"/>
<path d="M198.9 64.8l.5-.5 .5 .5-.5 .5z"/>
<path d="M207 122.8l.5 .5-.5 .5-.5-.5z"/>
</g>
<path d="M181.7 119.7h7.6v2h-7.6zM179.1 120.7h2.6M189.3 120.7h2.5" fill="none" stroke="#000" stroke-width=".4"/>
<g fill="#004000" stroke="#000" stroke-width=".4">
<path d="M194 120.3l.3-.1-.5 .5zM194.3 120.2l.4 .2 .1 .3zM194.3 121.2l.5-.5-.1 .3zM193.8 120.7l.5 .5-.3-.1z"/>
<path d="M173.7 120.4l.4-.2-.5 .5zM174.1 120.2l.4 .2 .1 .3zM174.6 120.7l-.1 .3-.4 .2zM173.6 120.7l.5 .5-.3-.1z"/>
</g>
<g fill="#004000">
<path d="M194.3 120.2l.5 .5-.5 .5-.5-.5z"/>
<path d="M173.6 120.7l.5-.5 .5 .5-.5 .5z"/>
</g>
<path d="M129.9 116.9h2v7.6h-2zM130.9 113.1v3.8M130.9 124.5v3.8M132.2 120.7l.7 .5M132.2 120.7h3.8M132.9 120.2l-.7 .5" fill="none" stroke="#000" stroke-width=".4"/>
<path d="M140.7 110.2l.3-.1-.5 .5zM141 110.1l.4 .2 .1 .3zM141.5 110.6l-.1 .3-.4 .2zM140.5 110.6l.5 .5-.3-.1z" fill="#004000" stroke="#000" stroke-width=".4"/>
<path d="M141 110.1l.5 .5-.5 .5-.5-.5z" fill="#004000"/>
<g fill="none" stroke="#000" stroke-width=".4">
<path d="M227.3 14h6.9M227.3 16.6h6.9M232.4 11.5h5.1v7.6h-5.1zM245.1 49.6h6.8M245.1 52.1h6.8M245.1 54.7h6.8M250.2 47.1h5.1v10.1h-5.1z"/>
<circle cx="234.9" cy="14" r=".7"/>
<circle cx="234.9" cy="16.6" r=".7"/>
<circle cx="252.7" cy="52.1" r=".7"/>
<circle cx="252.7" cy="54.7" r=".7"/>
<circle cx="252.7" cy="49.6" r=".7"/>
</g>
<g fill="#004000" stroke="#000" stroke-width=".4">
<path d="M201.6 26.3l.3-.1-.5 .5zM201.9 26.2l.3 .1 .2 .4zM202.4 26.7l-.1 .3-.4 .2zM201.4 26.7l.5 .5-.3-.1z"/>
<path d="M102.5 158.4l.4-.2-.5 .5zM102.9 158.2l.4 .2 .1 .3zM103.4 158.7l-.1 .3-.4 .2zM102.4 158.7l.5 .5-.4-.2z"/>
</g>
<g fill="#004000">
<path d="M201.9 26.2l.5 .5-.5 .5-.5-.5z"/>
<path d="M102.4 158.7l.5-.5 .5 .5-.5 .5z"/>
</g>
<path d="M212.1 95.3h2.5M214.6 91.5h1.3v7.6h-1.3zM215.9 96.6l1.8 1.8M217.2 99.1l1.2-1.2 1.3 2.5zM219.7 87.7v2.5l-3.8 3.9M219.7 100.4v2.5" fill="none" stroke="#000" stroke-width=".4"/>
<g fill="#004000" stroke="#000" stroke-width=".4">
<path d="M219.3 112.8l.4-.2-.5 .5zM219.7 112.6l.4 .2 .1 .3zM220.2 113.1l-.1 .3-.4 .2zM219.2 113.1l.5 .5-.4-.2z"/>
<path d="M145.7 51.8l.4-.2-.5 .5zM146.1 51.6l.3 .1 .2 .4zM146.6 52.1l-.2 .4-.3 .1zM145.6 52.1l.5 .5-.3-.1z"/>
</g>
<g fill="#004000">
<path d="M219.2 113.1l.5-.5 .5 .5-.5 .5z"/>
<path d="M145.6 52.1l.5-.5 .5 .5-.5 .5z"/>
</g>
<g font-size="2.8">
<text x="232.2" y="10.4">J4</text>
<text x="49.6" y="16.6">R2</text>
<text x="69.9" y="16.6">R3</text>
<text x="86.6" y="16.6">C13</text>
<text x="52.4" y="28.2">Q1</text>
<text x="68.9" y="34.4">Q2</text>
<text x="118.1" y="31.9">R30</text>
<text x="179.1" y="34.4">R11</text>
<text x="134.9" y="39.5">Q14</text>
<text x="157.8" y="39.5">Q3</text>
<text x="250" y="46">J5</text>
<text x="6.2" y="50">R6</text>
<text x="26.5" y="48.5">C1</text>
<text x="178.1" y="52.2">Q4</text>
<text x="135.9" y="62.4">R31</text>
<text x="51.1" y="70">D1</text>
<text x="120.5" y="68.8">C12</text>
<text x="110.8" y="79">U2</text>
<text x="135.9" y="82.7">R32</text>
<text x="152.7" y="82.7">C11</text>
<text x="65.1" y="86.6">Q13</text>
<text x="351.6" y="86.6">J2</text>
<text x="48.5" y="92.8">Q12</text>
<text x="221.2" y="92.8">Q5</text>
<text x="143.5" y="100.5">R4</text>
<text x="133.6" y="112">R55</text>
<text x="94.3" y="118.2">C17</text>
<text x="181.5" y="118.6">RS</text>
<text x="359.6" y="114.5">R9</text>
<text x="54.6" y="120.8">R1</text>
<text x="308.5" y="120.8">R21</text>
<text x="331.4" y="125.9">R22</text>
<text x="345.6" y="120.8">C9</text>
<text x="374.6" y="120.8">R60</text>
<text x="290.8" y="128.4">R20</text>
<text x="143.5" y="133.4">R5</text>
<text x="313.9" y="132.2">Q9</text>
<text x="176.6" y="138.5">R12</text>
<text x="196.8" y="138.5">R16</text>
<text x="214.8" y="138.6">U1:A</text>
<text x="258" y="141.1">U1:B</text>
<text x="302.4" y="138.5">Q7</text>
<text x="334.2" y="139.8">Q10</text>
<text x="376.1" y="143.5">C2</text>
<text x="74.8" y="149.9">U3</text>
<text x="289.7" y="148.6">Q11</text>
<text x="356.8" y="153.7">R10</text>
<text x="39.4" y="156.2">R7</text>
<text x="157.8" y="161.3">Q6</text>
<text x="216.9" y="157.6">C16</text>
<text x="107" y="166.4">C7809</text>
<text x="171.5" y="163.9">R13</text>
<text x="181.6" y="163.9">R14</text>
<text x="191.8" y="163.9">R15</text>
<text x="262.7" y="167.8">R18</text>
<text x="306" y="163.9">R23</text>
<text x="71.4" y="168.9">C7809A</text>
<text x="133.2" y="170.3">J1</text>
<text x="214.4" y="169.3">R17</text>
<text x="242.5" y="174">R19</text>
<text x="262.7" y="170.3">C15</text>
<text x="158.8" y="184.2">R8</text>
</g>
<g font-size="1.8">
<text x="228.9" y="13.4">1</text>
<text x="228.9" y="16">2</text>
<text x="49.6" y="19.5">499</text>
<text x="69.9" y="19.5">499</text>
<text x="86.6" y="19.5">10u</text>
<text x="232.2" y="21.1">CONN-SIL2</text>
<text x="52.4" y="33.8">BC558</text>
<text x="118.1" y="34.7">10K</text>
<text x="68.9" y="37.2">BC558</text>
<text x="179.1" y="37.2">100Ohm</text>
<text x="134.9" y="42.3">BD135</text>
<text x="157.8" y="42.3">BD135</text>
<text x="246.6" y="49">1</text>
<text x="246.6" y="51.5">2</text>
<text x="6.2" y="55.2">100</text>
<text x="26.5" y="56.7">10n</text>
<text x="178.1" y="55">BD743</text>
<text x="246.6" y="54.1">3</text>
<text x="250" y="59.2">CONN-SIL3</text>
<text x="135.9" y="65.2">8.2K</text>
<text x="51.1" y="72.8">1N4148</text>
<text x="120.5" y="77">100pF</text>
<text x="107.3" y="80.1" transform="rotate(-90 107.3 80.1)">3</text>
<text x="113.1" y="87.1">1</text>
<text x="135.9" y="85.5">2.7K</text>
<text x="152.7" y="85.5">10u</text>
<text x="359.4" y="89.6">2</text>
<text x="48.5" y="95.7">BC548</text>
<text x="221.2" y="95.7">BD135</text>
<text x="359.4" y="92.2">1</text>
<text x="104.9" y="96.3" transform="rotate(-90 104.9 96.3)">2</text>
<text x="110.8" y="97.3">TL431</text>
<text x="351.6" y="97.3">TBLOCK-I2</text>
<text x="65.1" y="105">BC548</text>
<text x="143.5" y="103.3">10K</text>
<text x="54.6" y="123.6">2.2K</text>
<text x="94.3" y="121.1">100n</text>
<text x="181.5" y="123.7">0R1</text>
<text x="308.5" y="123.6">1.0K</text>
<text x="345.6" y="123.6">2nF</text>
<text x="374.6" y="123.6">1.0</text>
<text x="133.6" y="130.3">107</text>
<text x="290.8" y="131.1">10K</text>
<text x="331.4" y="128.7">10K</text>
<text x="143.5" y="136.2">1.0K</text>
<text x="359.6" y="132.8">90k</text>
<text x="176.6" y="141.3">10K</text>
<text x="196.8" y="141.3">10K</text>
<text x="206.4" y="141" transform="rotate(-90 206.4 141)">8</text>
<text x="249.6" y="143.5" transform="rotate(-90 249.6 143.5)">8</text>
<text x="302.4" y="141.3">BC548</text>
<text x="200.9" y="145.4">3</text>
<text x="217.2" y="148">1</text>
<text x="244.1" y="148">5</text>
<text x="376.1" y="146.4">10u</text>
<text x="62.3" y="155.5">C7809A(1)</text>
<text x="74.8" y="152.7">7905</text>
<text x="200.9" y="150.5">2</text>
<text x="209.7" y="154.4">TL082</text>
<text x="244.1" y="153.1">6</text>
<text x="255.5" y="154.4">TL082</text>
<text x="260.3" y="150.5">7</text>
<text x="289.7" y="151.4">BC558</text>
<text x="313.9" y="150.6">BC548</text>
<text x="39.4" y="159.1">1.0K</text>
<text x="71.5" y="158.1">3</text>
<text x="76.3" y="159.3">VO</text>
<text x="92.4" y="159.3">VI</text>
<text x="97.9" y="158.1">2</text>
<text x="206.4" y="157.2" transform="rotate(-90 206.4 157.2)">4</text>
<text x="249.6" y="159.7" transform="rotate(-90 249.6 159.7)">4</text>
<text x="334.2" y="158.2">BC558</text>
<text x="356.8" y="156.5">10K</text>
<text x="85.8" y="165.1" transform="rotate(-90 85.8 165.1)">GND</text>
<text x="157.8" y="164.1">BD135</text>
<text x="171.5" y="166.7">10K</text>
<text x="181.6" y="166.7">49.9K</text>
<text x="191.8" y="166.7">10K</text>
<text x="216.9" y="165.8">200pF</text>
<text x="306" y="166.7">10K</text>
<text x="71.4" y="171.8">1uF</text>
<text x="84.6" y="169.9" transform="rotate(-90 84.6 169.9)">1</text>
<text x="107" y="169.2">2.22uF</text>
<text x="129.9" y="173.4">1</text>
<text x="262.7" y="170.6">18k</text>
<text x="129.9" y="175.9">2</text>
<text x="214.4" y="174.4">49.9K</text>
<text x="242.5" y="176.8">2K</text>
<text x="262.7" y="178.5">1000pF</text>
<text x="133.2" y="181.1">CONN-SIL2</text>
<text x="158.8" y="187">499</text>
</g>
</svg>
